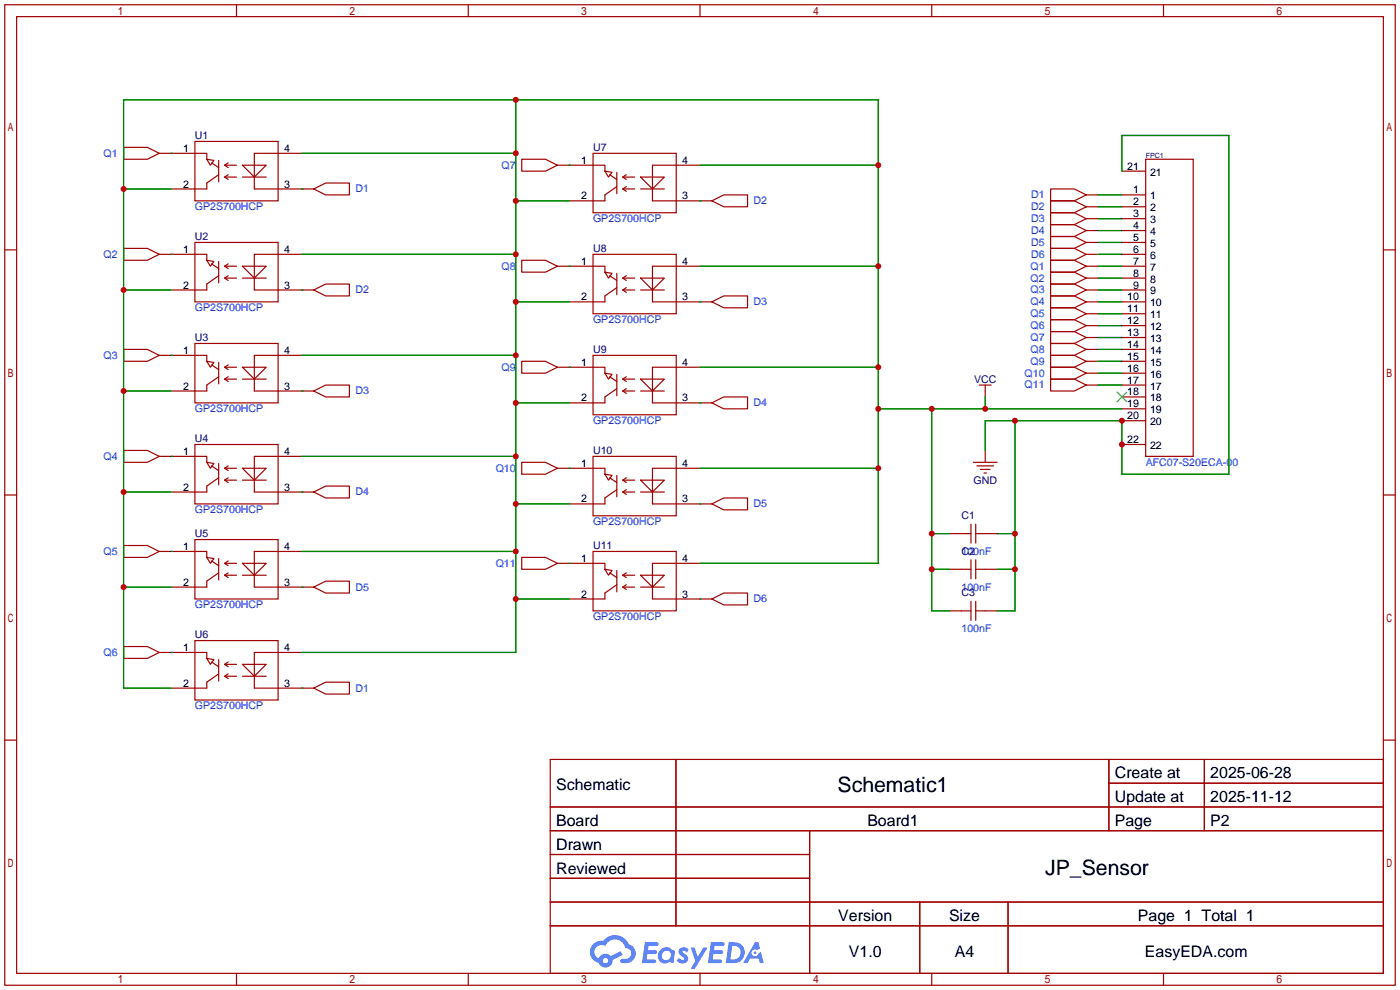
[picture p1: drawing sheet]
<svg xmlns="http://www.w3.org/2000/svg" width="299mm" height="212mm" viewBox="0 0 299 212" stroke-linecap="round" stroke-linejoin="round" font-family="sans-serif">
<g fill="none" stroke="#a10000" stroke-width=".25">
<path d="M1 1h297.2v209.6h-297.2zM3.6 3.6h292.1v204.4h-292.1zM50.5 1v2.6M100.1 1v2.6M149.6 1v2.6M199.1 1v2.6M248.7 1v2.6M1 53.4h2.6M295.7 53.4h2.5M1 105.8h2.6M295.7 105.8h2.5M1 158.2h2.6"/>
<path d="M295.7 158.2h2.5M117.6 162.3h178.1v45.7h-178.1zM117.6 172.5h178.1M117.6 177.5h178.1M144.5 162.3v35.6M173 177.5v30.5M237 162.3v15.2M237 167.4h58.7M257.4 162.3v15.2M117.6 182.6h55.4M117.6 192.8h178.1M117.6 187.7h55.4"/>
<path d="M117.6 197.9h178.1M196.6 192.8v15.2M215.4 192.8v15.2M50.5 208v2.6M100.1 208v2.6M149.6 208v2.6M199.1 208v2.6M248.7 208v2.6"/>
</g>
<g fill="#5487ff">
<path d="M145.3 202.7a1.3 1.3 0 0 1 1.9 .3l-.4 .6a.54 .54 0 0 0-.9-.2l.1 .2a1.34 1.34 0 0 1 .9 1.8 1.47 1.47 0 0 1-2.3-.1l.5-.6 .8 .5a.31 .31 0 0 0 .4-.3 .31 .31 0 0 0-.3-.4 1.12 1.12 0 0 1-.7-1.8z"/>
<path d="M147.6 202.5h.9l.6 2 1.2-2h.9l-2.7 4.6h-.9l1-1.7z"/>
<path d="M137.8 201.4h1.7a1.31 1.31 0 0 1 1.2 .2 .4 .4 0 0 1-.3 .5l-1.8 .1-.1 .9h1.6a.4 .4 0 0 1 .4 .4 .4 .4 0 0 1-.5 .4h-1.6l-.2 1.2h1.4a.46 .46 0 0 1 .5 0 .46 .46 0 0 1 .1 .5l-.4 .2h-2.6z"/>
<path d="M151.9 201.4h1.7a1.32 1.32 0 0 1 1.2 .2 .39 .39 0 0 1-.3 .5l-1.8 .1-.1 .9h1.6a.4 .4 0 0 1 .4 .4 .4 .4 0 0 1-.4 .4h-1.7l-.2 1.2h1.4a.46 .46 0 0 1 .5 0 .46 .46 0 0 1 .1 .5l-.4 .2h-2.6z"/>
<path d="M161.3 201.4h.8l.3 1.3-.6 .4a.75 .75 0 0 0-1.1 .3 .75 .75 0 0 0 .5 1 .75 .75 0 0 0 .9-.7l.5-.2 .6 2.3h-.8l-.3-.9h-1.8l-.5 .9h-1z"/>
<path d="M155.7 201.4l-.6 4.4h1.5a2.27 2.27 0 0 0 2.6-2.2 2.27 2.27 0 0 0-2.7-2.2zM156.5 202.1a1.5 1.5 0 0 1 1.8 1.6 1.5 1.5 0 0 1-1.9 1.4h-.3z"/>
<path d="M141.2 203a1.6 1.6 0 0 0-.3 2.3 1.6 1.6 0 0 0 2.3 .2l.7 .3 .3-2.4-.1-.3-.5-.1a1.58 1.58 0 0 0-2.4 0zM141.8 203.5a.98 .98 0 0 1 1.6 .4 .98 .98 0 0 1-1.1 1.3 .94 .94 0 0 1-.9-.7 .94 .94 0 0 1 .4-1z"/>
<path d="M126.8 201.8a2.37 2.37 0 0 0 1.1 4 1.54 1.54 0 0 0 1.8 1 1.54 1.54 0 0 0 1.2-1.6l2.2-1.1-.5-.8-2 1a1.57 1.57 0 0 0-2.7 .5 1.5 1.5 0 0 1-.7-2.1 1.5 1.5 0 0 1 2.2-.5 2.23 2.23 0 0 1 2.3-1.4 2.23 2.23 0 0 1 2 1.8 1.16 1.16 0 0 1 1.2 1.1 1.16 1.16 0 0 1-1.1 1.2h-.7a.47 .47 0 0 0-.5 .4 .47 .47 0 0 0 .4 .5 2.17 2.17 0 0 0 2.5-.9 2.17 2.17 0 0 0-.3-2.7l-.8-.4a3.2 3.2 0 0 0-5.5-.7l-1.1 .1zM128.8 205.3a.6 .6 0 0 1 1.2 0 .6 .6 0 0 1-1.2 0z"/>
<circle cx="161.4" cy="203.6" r=".28"/>
</g>
<g fill="none" stroke="#a10000" stroke-width=".25">
<path d="M26.4 31.5h5.1l2.5 1.3-2.5 1.2h-5.1zM34 32.8h10.2v1.2M41.7 30.2h17.7v12.7h-17.7zM44.2 34l1.5 .3-.7 1zM45.2 34.8l1.5 1M46.7 37.3l-2.5 1.8v1.3h-7.6M46.7 34.3v4.6M48 37.8h2.5M48 37.8l.8 .6M48 35.3h2.5M48 35.3l.8 .5M48.8 37.3l-.8 .5"/>
<path d="M48.8 34.8l-.8 .5M51.8 35.3h5.1l-2.5 2.5zM51.8 37.8h5.1M64.5 32.8h-10.1v7.6h12.7M111.5 34h5.1l2.5 1.3-2.5 1.3h-5.1zM119.1 35.3h10.2v1.3M126.7 32.8h17.8v12.7h-17.8zM129.3 36.6l1.5 .2-.8 1zM130.3 37.3l1.5 1.1M131.8 39.9l-2.5 1.8v1.2h-7.6M131.8 36.8v4.6M133.1 37.8h2.5"/>
<path d="M133.1 37.8l.8 .6M133.9 39.9l-.8 .5M133.9 37.3l-.8 .5M136.9 37.8h5.1l-2.6 2.6zM149.6 35.3h-10.2v7.6h12.7M239.8 36.6h5.1M244.9 34h10.1v63.5h-10.1zM26.4 53.1h5.1l2.5 1.3-2.5 1.2h-5.1zM34 54.4h10.2v1.2M41.7 51.8h17.7v12.7h-17.7zM44.2 55.6l1.5 .3-.7 1zM45.2 56.4l1.5 1"/>
<path d="M46.7 58.9l-2.5 1.8v1.3h-7.6M46.7 55.9v4.6M48 59.4h2.5M48 59.4l.8 .5M48 56.9h2.5M48 56.9l.8 .5M48.8 58.9l-.8 .5M48.8 56.4l-.8 .5M51.8 56.9h5.1l-2.5 2.5zM51.8 59.4h5.1M64.5 54.4h-10.1v7.6h12.7M67.1 40.4l2.5-1.3h5.1v2.6h-5.1z"/>
<path d="M111.5 55.6h5.1l2.5 1.3-2.5 1.3h-5.1zM119.1 56.9h10.2v1.3M126.7 54.4h17.8v12.7h-17.8zM129.3 58.2l1.5 .2-.8 1zM130.3 58.9l1.5 1M131.8 58.4v4.6M133.1 40.4h2.5M133.1 59.4h2.5M133.1 40.4l.8 .5M133.1 59.4l.8 .5M133.9 58.9l-.8 .5M136.9 59.4h5.1l-2.6 2.6z"/>
<path d="M136.9 40.4h5.1M149.6 56.9h-10.2v7.6h12.7M152.1 42.9l2.6-1.2h5.1v2.5h-5.1zM224.5 40.4h5.1l2.6 1.3-2.6 1.2h-5.1zM224.5 42.9h5.1l2.6 1.3-2.6 1.3h-5.1zM224.5 45.5h5.1l2.6 1.2-2.6 1.3h-5.1zM224.5 48h5.1l2.6 1.3-2.6 1.2h-5.1zM224.5 50.5h5.1l2.6 1.3-2.6 1.3h-5.1zM224.5 53.1h5.1l2.6 1.3-2.6 1.2h-5.1zM224.5 55.6h5.1l2.6 1.3-2.6 1.3h-5.1zM224.5 58.2h5.1l2.6 1.2-2.6 1.3h-5.1zM232.2 54.4h2.5"/>
<path d="M232.2 59.4h2.5M232.2 56.9h2.5M232.2 41.7h2.5M232.2 44.2h2.5M232.2 46.7h2.5M232.2 49.3h2.5M232.2 51.8h2.5M239.8 54.4h5.1M239.8 59.4h5.1M239.8 56.9h5.1M239.8 41.7h5.1M239.8 44.2h5.1"/>
<path d="M239.8 46.7h5.1M239.8 49.3h5.1M239.8 51.8h5.1M26.4 74.7h5.1l2.5 1.2-2.5 1.3h-5.1zM34 75.9h10.2v1.3M41.7 73.4h17.7v12.7h-17.7zM44.2 77.2l1.5 .3-.7 1zM45.2 78l1.5 1M46.7 77.5v4.5M48 78.5h2.5M48 78.5l.8 .5M48.8 78l-.8 .5"/>
<path d="M51.8 78.5h5.1l-2.5 2.5zM64.5 75.9h-10.1v7.7h12.7M67.1 62l2.5-1.3h5.1v2.5h-5.1zM111.5 77.2h5.1l2.5 1.3-2.5 1.3h-5.1zM119.1 78.5h10.2v1.3M126.7 75.9h17.8v12.7h-17.8zM129.3 79.8l1.5 .2-.8 1zM131.8 61.5l-2.5 1.7v1.3h-7.6M133.1 62h2.5M133.1 62l.8 .5M133.9 61.5l-.8 .5M136.9 62h5.1"/>
<path d="M149.6 78.5h-10.2v7.6h12.7M152.1 64.5l2.6-1.3h5.1v2.6h-5.1zM224.5 73.4h5.1l2.6 1.3-2.6 1.2h-5.1zM224.5 75.9h5.1l2.6 1.3-2.6 1.3h-5.1zM224.5 78.5h5.1l2.6 1.3-2.6 1.2h-5.1zM224.5 60.7h5.1l2.6 1.3-2.6 1.2h-5.1zM224.5 63.2h5.1l2.6 1.3-2.6 1.3h-5.1zM224.5 65.8h5.1l2.6 1.3-2.6 1.2h-5.1zM224.5 68.3h5.1l2.6 1.3-2.6 1.3h-5.1zM224.5 70.9h5.1l2.6 1.2-2.6 1.3h-5.1zM232.2 62h2.5M232.2 64.5h2.5"/>
<path d="M232.2 74.7h2.5M232.2 77.2h2.5M232.2 79.8h2.5M232.2 67.1h2.5M232.2 69.6h2.5M232.2 72.1h2.5M239.8 62h5.1M239.8 64.5h5.1M239.8 74.7h5.1M239.8 77.2h5.1M239.8 79.8h5.1M239.8 67.1h5.1"/>
<path d="M239.8 69.6h5.1M239.8 72.1h5.1M26.4 96.3h5.1l2.5 1.2-2.5 1.3h-5.1zM34 97.5h10.2v1.3M41.7 95h17.7v12.7h-17.7zM44.2 98.8l1.5 .3-.7 1zM45.2 99.6l1.5 1M46.7 80.5l-2.5 1.8v1.3h-7.6M46.7 99.1v4.5M48 81h2.5M48 81l.8 .5M48.8 80.5l-.8 .5"/>
<path d="M48.8 99.6l-.8 .5M51.8 81h5.1M64.5 97.5h-10.1v7.7h12.7M67.1 83.6l2.5-1.3h5.1v2.5h-5.1zM111.5 98.8h5.1l2.5 1.3-2.5 1.2h-5.1zM126.7 97.5h17.8v12.7h-17.8zM130.3 80.5l1.5 1M131.8 83.1l-2.5 1.7v1.3h-7.6M131.8 80v4.6M133.1 83.6h2.5M133.1 81h2.5M133.1 83.6l.8 .5"/>
<path d="M133.1 81l.8 .5M133.9 83.1l-.8 .5M133.9 80.5l-.8 .5M136.9 81h5.1l-2.6 2.6zM136.9 83.6h5.1M152.1 86.1l2.6-1.3h5.1v2.6h-5.1zM208 98.8h5.1M208.8 99.6h3.5M209.3 82.3h2.5M210.6 82.3v2.5M210.6 96.3v2.5M224.5 81h5.1l2.6 1.3-2.6 1.3h-5.1z"/>
<path d="M232.2 82.3h2.5M239.8 82.3h5.1M239.8 84.8h5.1M239.8 87.4h5.1M239.8 89.9h5.1M239.8 95h5.1M26.4 116.6h5.1l2.5 1.3-2.5 1.2h-5.1zM34 117.9h10.2v1.2M41.7 115.3h17.7v12.7h-17.7zM44.2 119.1l1.5 .3-.7 1zM45.2 119.9l1.5 1M46.7 102.1l-2.5 1.8v1.3h-7.6"/>
<path d="M46.7 119.4v4.6M48 102.6h2.5M48 102.6l.8 .5M48 100.1h2.5M48 100.1l.8 .5M48.8 102.1l-.8 .5M48.8 119.9l-.8 .5M51.8 100.1h5.1l-2.5 2.5zM51.8 102.6h5.1M64.5 117.9h-10.1v7.6h12.7M67.1 105.2l2.5-1.3h5.1v2.5h-5.1zM111.5 119.1h5.1l2.5 1.3-2.5 1.3h-5.1z"/>
<path d="M119.1 100.1h10.2v1.2M126.7 117.9h17.8v12.7h-17.8zM129.3 101.3l1.5 .3-.8 1zM130.3 102.1l1.5 1M131.8 104.6l-2.5 1.8v1.3h-7.6M131.8 101.6v4.6M133.1 105.2h2.5M133.1 102.6h2.5M133.1 105.2l.8 .5M133.1 102.6l.8 .5M133.9 104.6l-.8 .6M133.9 102.1l-.8 .5"/>
<path d="M136.9 102.6h5.1l-2.6 2.6zM136.9 105.2h5.1M149.6 100.1h-10.2v7.6h12.7M152.1 107.7l2.6-1.3h5.1v2.6h-5.1zM202.9 114h4.6M207.5 112v4.1M207.5 119.6v4.1M208.5 114h4.6M208.5 112v4.1M208.5 119.6v4.1M209.5 100.3h2.1M210.3 101.1h.5"/>
<path d="M26.4 138.2h5.1l2.5 1.2-2.5 1.3h-5.1zM34 139.4h10.2v1.3M41.7 136.9h17.7v12.7h-17.7zM46.7 122.4l-2.5 1.8v1.3h-7.6M48 122.9h2.5M48 122.9l.8 .5M48 120.4h2.5M48 120.4l.8 .5M48.8 122.4l-.8 .5M51.8 120.4h5.1l-2.5 2.5zM51.8 122.9h5.1M64.5 139.4h-10.1v7.7h12.7"/>
<path d="M67.1 125.5l2.5-1.3h5.1v2.5h-5.1zM119.1 120.4h10.2v1.3M129.3 121.7l1.5 .2-.8 1zM130.3 122.4l1.5 1M131.8 125l-2.5 1.7v1.3h-7.6M131.8 121.9v4.6M133.1 125.5h2.5M133.1 122.9h2.5M133.1 125.5l.8 .5M133.1 122.9l.8 .5M133.9 125l-.8 .5M133.9 122.4l-.8 .5"/>
<path d="M136.9 122.9h5.1l-2.6 2.6zM136.9 125.5h5.1M149.6 120.4h-10.2v7.6h12.7M152.1 128l2.6-1.3h5.1v2.6h-5.1zM202.9 121.7h4.6M202.9 130.6h4.6M207.5 128.5v4.1M208.5 128.5v4.1M208.5 121.7h4.6M208.5 130.6h4.6M44.2 140.7l1.5 .3-.7 1zM45.2 141.5l1.5 1"/>
<path d="M46.7 144l-2.5 1.8v1.3h-7.6M46.7 141v4.5M48 144.5h2.5M48 144.5l.8 .5M48 142h2.5M48 142l.8 .5M48.8 144l-.8 .5M48.8 141.5l-.8 .5M51.8 142h5.1l-2.5 2.5zM51.8 144.5h5.1M67.1 147.1l2.5-1.3h5.1v2.5h-5.1z"/>
</g>
<g fill="none" stroke="#008700" stroke-width=".25">
<path d="M36.6 32.8h.1M64.5 32.8h45.7M110.2 21.3v118.1h-45.7M121.7 35.3h.1M149.6 35.3h38.1M239.8 36.6v-7.6h22.8v72.3h-22.8v-11.4h-29.2v6.4M26.4 40.4h10.2M36.6 54.4h.1M64.5 40.4h.1M64.5 54.4h45.7M110.2 42.9h11.5M121.7 56.9h.1"/>
<path d="M149.6 42.9h.1M149.6 56.9h38.1M234.7 59.4h5.1M234.7 56.9h5.1M234.7 54.4h5.1M234.7 51.8h5.1M234.7 49.3h5.1M234.7 46.7h5.1M234.7 44.2h5.1M234.7 41.7h5.1M26.4 62h10.2M36.6 75.9h.1"/>
<path d="M64.5 62h.1M64.5 75.9h45.7M110.2 64.5h11.5M121.7 78.5h.1M149.6 64.5h.1M149.6 78.5h38.1M234.7 79.8h5.1M234.7 77.2h5.1M234.7 74.7h5.1M234.7 72.1h5.1M234.7 69.6h5.1M234.7 67.1h5.1"/>
<path d="M234.7 64.5h5.1M234.7 62h5.1M26.4 83.6h10.2M36.6 97.5h.1M64.5 83.6h.1M64.5 97.5h45.7M110.2 86.1h11.5M149.6 86.1h.1M187.7 87.4h52.1M199.1 87.4v43.2h3.8M210.6 84.8v2.6M216.9 89.9v40.7h-3.8"/>
<path d="M234.7 82.3h5.1M26.4 105.2h10.2M36.6 117.9h.1M64.5 105.2h.1M64.5 117.9h45.7M110.2 107.7h11.5M121.7 100.1h.1M149.6 107.7h.1M149.6 100.1h38.1M199.1 114h3.8M213.1 114h3.8M26.4 125.5h10.2"/>
<path d="M36.6 139.4h.1M64.5 125.5h.1M110.2 128h11.5M121.7 120.4h.1M149.6 128h.1M149.6 120.4h38.1v-99.1h-161.3v125.8h10.2M199.1 121.7h3.8M213.1 121.7h3.8M64.5 147.1h.1"/>
</g>
<path d="M238.8 83.8l2 2.1M240.8 83.8l-2 2.1" fill="none" stroke="#3c3" stroke-width=".25"/>
<g fill="#c00">
<circle cx="216.9" cy="89.9" r=".63"/>
<circle cx="239.8" cy="89.9" r=".63"/>
<circle cx="239.8" cy="95" r=".63"/>
<circle cx="216.9" cy="114" r=".63"/>
<circle cx="216.9" cy="121.7" r=".63"/>
<circle cx="187.7" cy="56.9" r=".63"/>
<circle cx="187.7" cy="78.5" r=".63"/>
<circle cx="187.7" cy="87.4" r=".63"/>
<circle cx="187.7" cy="100.1" r=".63"/>
<circle cx="199.1" cy="87.4" r=".63"/>
<circle cx="210.6" cy="87.4" r=".63"/>
<circle cx="199.1" cy="114" r=".63"/>
<circle cx="199.1" cy="121.7" r=".63"/>
<circle cx="187.7" cy="35.3" r=".63"/>
<circle cx="110.2" cy="21.3" r=".63"/>
<circle cx="110.2" cy="32.8" r=".63"/>
<circle cx="110.2" cy="42.9" r=".63"/>
<circle cx="110.2" cy="54.4" r=".63"/>
<circle cx="110.2" cy="64.5" r=".63"/>
<circle cx="110.2" cy="75.9" r=".63"/>
<circle cx="110.2" cy="86.1" r=".63"/>
<circle cx="110.2" cy="97.5" r=".63"/>
<circle cx="110.2" cy="107.7" r=".63"/>
<circle cx="110.2" cy="117.9" r=".63"/>
<circle cx="110.2" cy="128" r=".63"/>
<circle cx="26.4" cy="40.4" r=".63"/>
<circle cx="26.4" cy="62" r=".63"/>
<circle cx="26.4" cy="83.6" r=".63"/>
<circle cx="26.4" cy="105.2" r=".63"/>
<circle cx="26.4" cy="125.5" r=".63"/>
</g>
<g font-size="4.5">
<text x="179" y="169.2">Schematic1</text>
<text x="223.4" y="187">JP_Sensor</text>
</g>
<g font-size="3.4">
<text x="238.3" y="166.4">Create at</text>
<text x="258.7" y="166.4">2025-06-28</text>
<text x="118.9" y="168.9">Schematic</text>
<text x="238.3" y="171.4">Update at</text>
<text x="258.7" y="171.4">2025-11-12</text>
<text x="118.9" y="176.5">Board</text>
<text x="185.4" y="176.5">Board1</text>
<text x="238.3" y="176.5">Page</text>
<text x="258.7" y="176.5">P2</text>
<text x="118.9" y="181.6">Drawn</text>
<text x="118.9" y="186.7">Reviewed</text>
<text x="179.2" y="196.8">Version</text>
<text x="202.8" y="196.8">Size</text>
<text x="243.2" y="196.8">Page 1 Total 1</text>
<text x="181.4" y="204.5">V1.0</text>
<text x="204.1" y="204.5">A4</text>
<text x="244.7" y="204.5">EasyEDA.com</text>
</g>
<g font-size="2.3" fill="#000080">
<text x="41.7" y="29.7">U1</text>
<text x="126.7" y="32.2">U7</text>
<text x="41.7" y="51.3">U2</text>
<text x="126.7" y="53.8">U8</text>
<text x="41.7" y="72.9">U3</text>
<text x="126.7" y="75.4">U9</text>
<text x="208.2" y="81.8">VCC</text>
<text x="41.7" y="94.5">U4</text>
<text x="126.7" y="97">U10</text>
<text x="208" y="103.3">GND</text>
<text x="205.5" y="111">C1</text>
<text x="41.7" y="114.8">U5</text>
<text x="126.7" y="117.3">U11</text>
<text x="205.5" y="118.6">C2</text>
<text x="205.5" y="127.5">C3</text>
<text x="41.7" y="136.4">U6</text>
</g>
<g font-size="2.3" fill="#00f">
<text x="22.1" y="33.5">Q1</text>
<text x="75.9" y="41.1">D1</text>
<text x="107.2" y="36">Q7</text>
<text x="41.7" y="44.9">GP2S700HCP</text>
<text x="126.7" y="47.5">GP2S700HCP</text>
<text x="161" y="43.7">D2</text>
<text x="220.4" y="42.4">D1</text>
<text x="220.4" y="44.9">D2</text>
<text x="220.4" y="47.5">D3</text>
<text x="220.4" y="50">D4</text>
<text x="220.4" y="52.5">D5</text>
<text x="22.1" y="55.1">Q2</text>
<text x="107.2" y="57.6">Q8</text>
<text x="220.2" y="57.6">Q1</text>
<text x="220.4" y="55.1">D6</text>
<text x="75.9" y="62.7">D2</text>
<text x="161" y="65.2">D3</text>
<text x="220.2" y="60.2">Q2</text>
<text x="220.2" y="62.7">Q3</text>
<text x="220.2" y="65.2">Q4</text>
<text x="41.7" y="66.5">GP2S700HCP</text>
<text x="126.7" y="69.1">GP2S700HCP</text>
<text x="220.2" y="67.8">Q5</text>
<text x="220.2" y="70.3">Q6</text>
<text x="22.1" y="76.7">Q3</text>
<text x="220.2" y="75.4">Q8</text>
<text x="220.2" y="77.9">Q9</text>
<text x="220.2" y="72.9">Q7</text>
<text x="107.2" y="79.2">Q9</text>
<text x="219" y="80.5">Q10</text>
<text x="219" y="83">Q11</text>
<text x="41.7" y="88.1">GP2S700HCP</text>
<text x="75.9" y="84.3">D3</text>
<text x="161" y="86.8">D4</text>
<text x="126.7" y="90.6">GP2S700HCP</text>
<text x="22.1" y="98.3">Q4</text>
<text x="105.9" y="100.8">Q10</text>
<text x="244.9" y="99.5">AFC07-S20ECA-00</text>
<text x="75.9" y="105.9">D4</text>
<text x="41.7" y="109.7">GP2S700HCP</text>
<text x="126.7" y="112.2">GP2S700HCP</text>
<text x="161" y="108.4">D5</text>
<text x="22.1" y="118.6">Q5</text>
<text x="205.5" y="118.6">100nF</text>
<text x="105.9" y="121.1">Q11</text>
<text x="41.7" y="130">GP2S700HCP</text>
<text x="75.9" y="126.2">D5</text>
<text x="161" y="128.7">D6</text>
<text x="205.5" y="126.2">100nF</text>
<text x="126.7" y="132.6">GP2S700HCP</text>
<text x="205.5" y="135.1">100nF</text>
<text x="22.1" y="140.2">Q6</text>
<text x="75.9" y="147.8">D1</text>
<text x="41.7" y="151.6">GP2S700HCP</text>
</g>
<g font-size="2.3">
<text x="39.1" y="32.5">1</text>
<text x="60.7" y="32.5">4</text>
<text x="124.2" y="35">1</text>
<text x="145.8" y="35">4</text>
<text x="39.1" y="40.1">2</text>
<text x="60.7" y="40.1">3</text>
<text x="240.9" y="36.3">21</text>
<text x="242.2" y="41.3">1</text>
<text x="245.8" y="37.5">21</text>
<text x="124.2" y="42.6">2</text>
<text x="145.8" y="42.6">3</text>
<text x="242.2" y="43.9">2</text>
<text x="242.2" y="46.4">3</text>
<text x="245.8" y="42.6">1</text>
<text x="245.8" y="45.2">2</text>
<text x="245.8" y="47.7">3</text>
<text x="242.2" y="49">4</text>
<text x="242.2" y="51.5">5</text>
<text x="245.8" y="50.2">4</text>
<text x="245.8" y="52.8">5</text>
<text x="39.1" y="54">1</text>
<text x="60.7" y="54">4</text>
<text x="124.2" y="56.6">1</text>
<text x="145.8" y="56.6">4</text>
<text x="242.2" y="54">6</text>
<text x="242.2" y="56.6">7</text>
<text x="242.2" y="59.1">8</text>
<text x="245.8" y="55.3">6</text>
<text x="245.8" y="57.9">7</text>
<text x="39.1" y="61.7">2</text>
<text x="60.7" y="61.7">3</text>
<text x="124.2" y="64.2">2</text>
<text x="145.8" y="64.2">3</text>
<text x="240.9" y="64.2">10</text>
<text x="242.2" y="61.7">9</text>
<text x="245.8" y="60.4">8</text>
<text x="245.8" y="62.9">9</text>
<text x="245.8" y="65.5">10</text>
<text x="240.9" y="66.7">11</text>
<text x="240.9" y="69.3">12</text>
<text x="240.9" y="71.8">13</text>
<text x="245.8" y="68">11</text>
<text x="245.8" y="70.6">12</text>
<text x="39.1" y="75.6">1</text>
<text x="60.7" y="75.6">4</text>
<text x="240.9" y="74.4">14</text>
<text x="240.9" y="76.9">15</text>
<text x="245.8" y="73.1">13</text>
<text x="245.8" y="75.6">14</text>
<text x="39.1" y="83.3">2</text>
<text x="60.7" y="83.3">3</text>
<text x="124.2" y="78.2">1</text>
<text x="145.8" y="78.2">4</text>
<text x="240.9" y="79.4">16</text>
<text x="240.9" y="82">17</text>
<text x="245.8" y="78.2">15</text>
<text x="245.8" y="80.7">16</text>
<text x="245.8" y="83.3">17</text>
<text x="124.2" y="85.8">2</text>
<text x="145.8" y="85.8">3</text>
<text x="240.9" y="84.5">18</text>
<text x="240.9" y="87.1">19</text>
<text x="240.9" y="89.6">20</text>
<text x="245.8" y="85.8">18</text>
<text x="245.8" y="88.3">19</text>
<text x="240.9" y="94.7">22</text>
<text x="245.8" y="90.9">20</text>
<text x="245.8" y="96">22</text>
<text x="39.1" y="97.2">1</text>
<text x="60.7" y="97.2">4</text>
<text x="124.2" y="99.8">1</text>
<text x="145.8" y="99.8">4</text>
<text x="39.1" y="104.8">2</text>
<text x="60.7" y="104.8">3</text>
<text x="124.2" y="107.4">2</text>
<text x="145.8" y="107.4">3</text>
<text x="39.1" y="117.5">1</text>
<text x="60.7" y="117.5">4</text>
<text x="39.1" y="125.2">2</text>
<text x="60.7" y="125.2">3</text>
<text x="124.2" y="120.1">1</text>
<text x="145.8" y="120.1">4</text>
<text x="124.2" y="127.7">2</text>
<text x="145.8" y="127.7">3</text>
<text x="39.1" y="139.1">1</text>
<text x="60.7" y="139.1">4</text>
<text x="39.1" y="146.8">2</text>
<text x="60.7" y="146.8">3</text>
</g>
<text font-size="1.5" fill="#000080" x="244.9" y="33.7">FPC1</text>
</svg>
